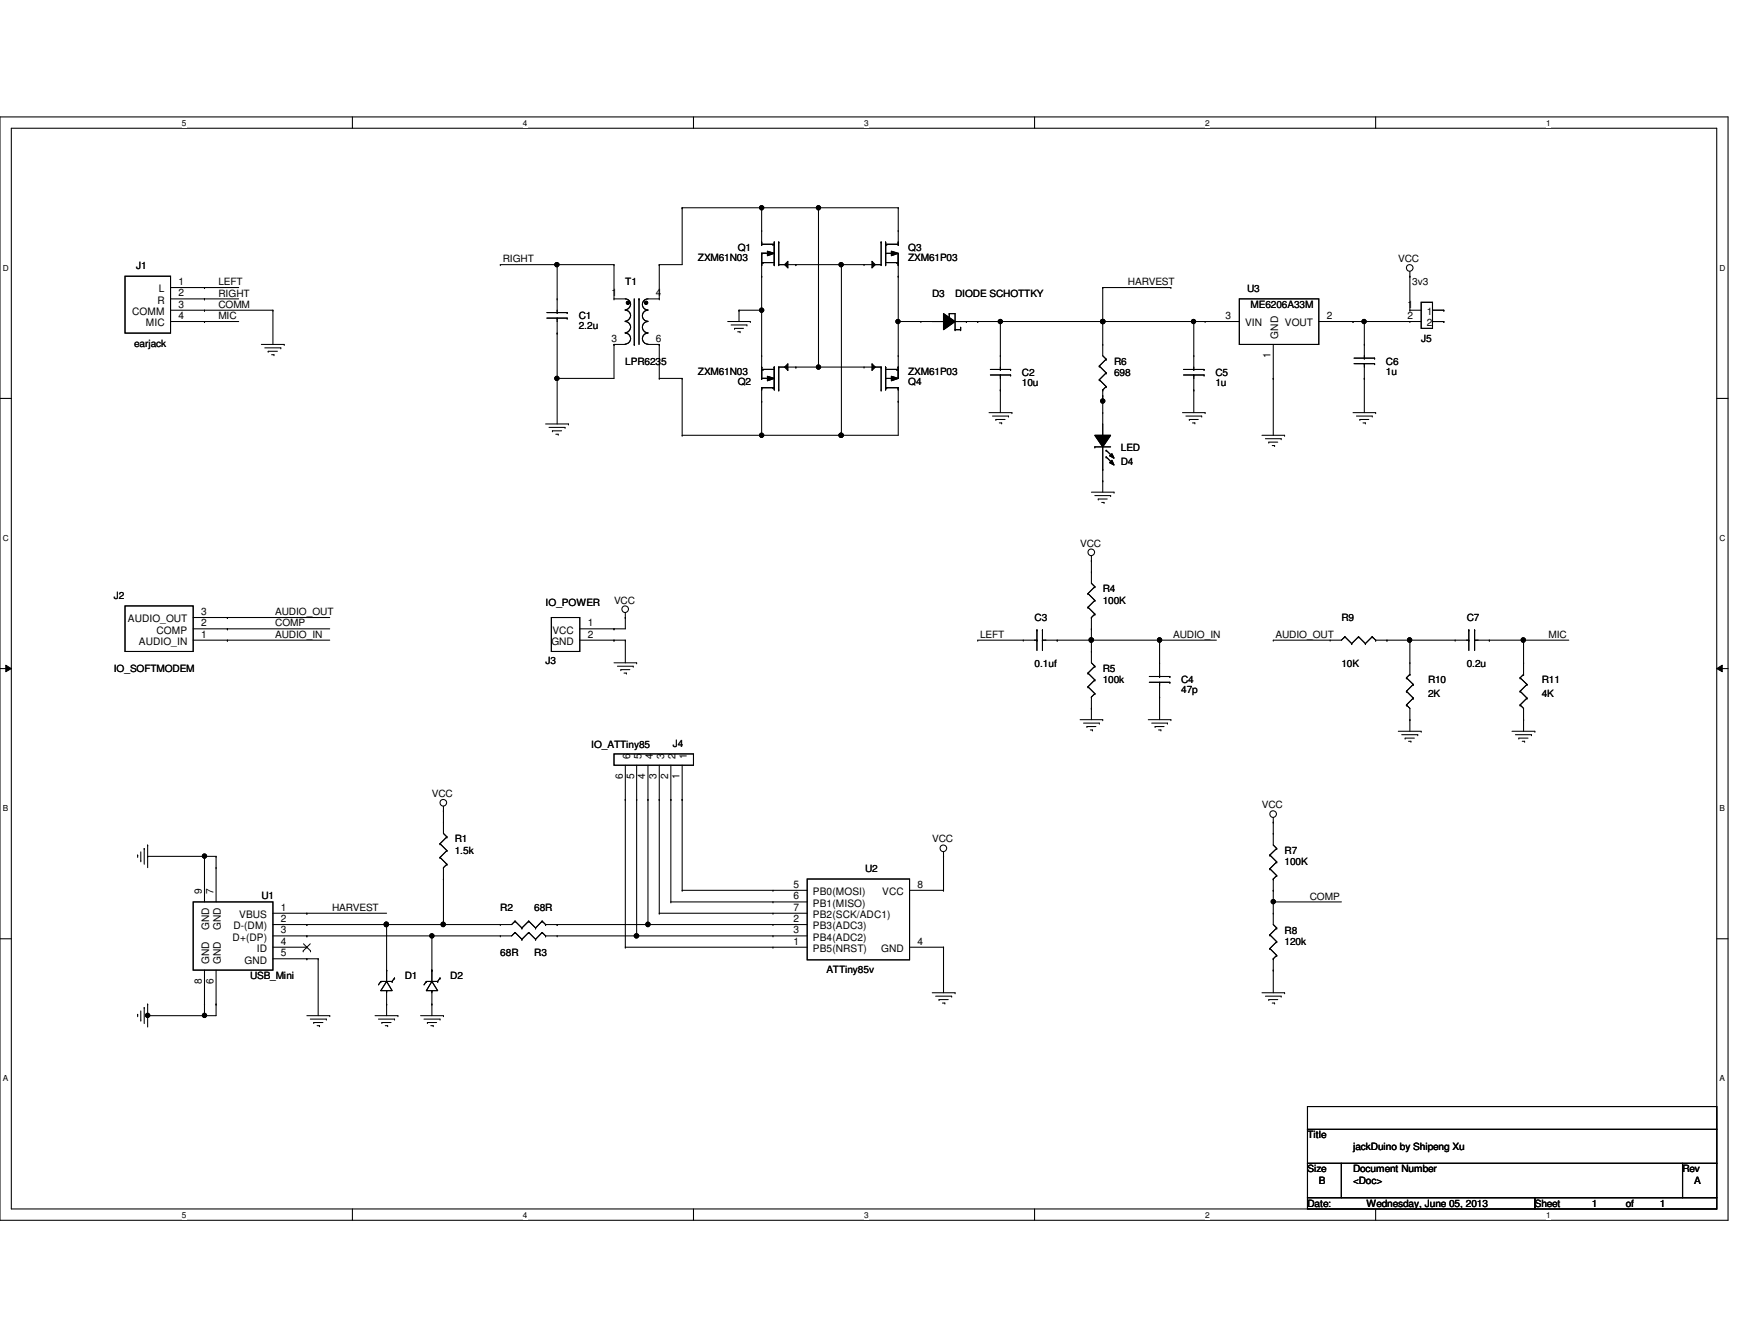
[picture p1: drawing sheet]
<svg xmlns="http://www.w3.org/2000/svg" width="279mm" height="216mm" viewBox="0 0 279 216" stroke-linecap="round" stroke-linejoin="round" font-family="sans-serif">
<path d="M0 18.8h278v177.4h-278zM1.8 20.6h274.3v173.8h-274.3z" fill="none" stroke="#000" stroke-width=".17"/>
<g fill="#fff">
<path d="M29.3 19h.7v1.5h-.7z"/>
<path d="M29.3 194.6h.7v1.4h-.7z"/>
</g>
<path d="M56.7 18.8v1.8M56.7 194.4v1.8" fill="none" stroke="#000" stroke-width=".17"/>
<g fill="#fff">
<path d="M84.1 19h.7v1.5h-.7z"/>
<path d="M84.1 194.6h.7v1.4h-.7z"/>
</g>
<path d="M111.5 18.8v1.8M111.5 194.4v1.8" fill="none" stroke="#000" stroke-width=".17"/>
<g fill="#fff">
<path d="M139 19h.7v1.5h-.7z"/>
<path d="M139 194.6h.7v1.4h-.7z"/>
</g>
<path d="M166.4 18.8v1.8M166.4 194.4v1.8" fill="none" stroke="#000" stroke-width=".17"/>
<g fill="#fff">
<path d="M193.8 19h.8v1.5h-.8z"/>
<path d="M193.8 194.6h.8v1.4h-.8z"/>
</g>
<path d="M221.3 18.8v1.8M221.3 194.4v1.8" fill="none" stroke="#000" stroke-width=".17"/>
<g fill="#fff">
<path d="M248.7 19h.7v1.5h-.7z"/>
<path d="M248.7 194.6h.7v1.4h-.7z"/>
<path d="M.5 42.3h.9v1.5h-.9z"/>
<path d="M276.6 42.3h.9v1.5h-.9z"/>
<path d="M.5 85.8h.9v1.4h-.9z"/>
<path d="M276.6 85.8h.9v1.4h-.9z"/>
</g>
<path d="M0 64.1h1.8M276.1 64.1h1.9" fill="none" stroke="#000" stroke-width=".17"/>
<g fill="#fff">
<path d="M.5 129.2h.8v1.5h-.8z"/>
<path d="M276.6 129.2h.9v1.5h-.9z"/>
</g>
<path d="M0 107.5h1.8M276.1 107.5h1.9" fill="none" stroke="#000" stroke-width=".17"/>
<path d="M.9 106.9l.9 .6-.9 .5zM276.1 107.5l.9-.6v1.1z" fill="#000"/>
<path d="M.9 106.9l.9 .6-.9 .5zM276.1 107.5l.9-.6v1.1z" fill="none" stroke="#000" stroke-width=".16"/>
<g fill="#fff">
<path d="M.5 172.6h.8v1.5h-.8z"/>
<path d="M276.6 172.6h.9v1.5h-.9z"/>
</g>
<g fill="none" stroke="#000" stroke-width=".17">
<path d="M109.7 33.4h.1M109.7 33.4v9.1h-3.7M109.7 33.4h34.8M122.5 33.4h.1M122.5 39.3h.1M122.5 37.1h.1M122.5 33.4v5.9M122.5 39.3h2M124.3 39.3h.1M124.5 39.3h.1M124.5 38.9v3.6M125.3 38.9h.1"/>
<path d="M125.3 38.9v3.6M131.7 33.4h.1M131.7 33.4v25.6M141.7 38.9h.1M141.7 38.9v3.6M142.5 39.3h.1M142.5 38.9v3.6M142.5 39.3h2M142.6 39.3h.1M144.5 33.4h.1M144.5 39.3h.1M144.5 37.1h.1"/>
<path d="M144.5 33.4v5.9M20.1 44.4h7.3v9.2h-7.3zM27.4 49.9h16.5M27.4 51.7h11M27.4 46.2h11M27.4 48h11M32.9 46.2h.1M32.9 48h.1M32.9 49.9h.1M32.9 51.7h.1M42 55.4h3.7M42.6 55.9h2.6"/>
<path d="M43.1 56.5h.1M43.1 56.5h1.5M43.7 57h.4M43.9 49.9h.1M43.9 49.9v5.5M44.1 57h.1M45.2 55.9h.1M45.7 55.4h.1M80.5 42.5h.1M80.5 42.5h18.3M88 51.1h3.2M88 50.2h3.2"/>
<path d="M89.6 53.6h.1M89.6 42.5h.1M89.6 50.2h.1M89.6 51.1h.1M89.6 48h.1M89.6 42.5v7.7M89.6 51.1v17.1M91.2 51.1h.1M91.2 50.2h.1M98.8 55.4h.1M98.8 42.5h.1M98.8 48h1.8a.89 .89 0 0 1 .8 1 .89 .89 0 0 1-.9 .8"/>
<path d="M98.8 48h.1M98.8 55.4v5.4h-9.2M98.8 42.5v5.5M98.8 55.4h1.8M100.6 49.9a.89 .89 0 0 1 .8 .9 .89 .89 0 0 1-.9 .8M100.6 51.7a.91 .91 0 0 1 .8 .9 .91 .91 0 0 1-.9 .9M100.6 53.6a.89 .89 0 0 1 .8 .9 .89 .89 0 0 1-.9 .8M102 55.4h.1M102 48v7.4M102.8 48h.1M102.8 48v7.4M104.2 49.9a.89 .89 0 0 0-.9 .9 .89 .89 0 0 0 .9 .8"/>
<path d="M104.2 51.7a.91 .91 0 0 0-.9 .9 .91 .91 0 0 0 .9 .9M104.2 53.6a.89 .89 0 0 0-.9 .8 .89 .89 0 0 0 .9 .9M104.2 55.4h1.8M106 42.5h.1M106 55.4h.1M106 48h-1.8a.89 .89 0 0 0-.9 .9 .89 .89 0 0 0 .9 .9M106 48h.1M106 42.5v5.5M106 55.4v5.4M117.1 51.7h3.6M117.6 52.2h2.5M118.2 52.8h.1"/>
<path d="M118.2 52.8h1.4M118.7 53.3h.3M118.9 49.9h.1M118.9 49.9v1.8M118.9 49.9h3.6M119 53.3h.1M120.1 52.2h.1M120.7 51.7h.1M122.5 49.9h.1M122.5 44.4h.1M122.5 40.7h.1M122.5 42.5h.1"/>
<path d="M122.5 42.2h.1M122.5 59h.1M122.5 59.4h.1M122.5 57.2h.1M122.5 40.7v20.1M122.5 59.4h2M122.5 40.7h1.1M122.5 42.2h2M122.7 42.2h.1M122.7 59.4h.1M123.4 40.4l1.1 .3-1.1 .4zM124.5 42.5h.1"/>
<path d="M124.5 59h.1M124.5 59v3.7M125.3 42.5h.1M125.3 59h.1M125.3 42.5h16.4M125.3 59h16.4M125.3 59v3.7M126.2 42.5l.5-.5v1.1zM126.2 59l.5-.5v1.1zM128 42.5h.1M128 59h.1M131.7 59h.1"/>
<path d="M135.3 42.5h.1M135.3 42.5v27.5M139 59h.1M139 42.5h.1M140.3 58.5l.5 .5-.5 .6zM140.3 42l.5 .5-.5 .6zM141.7 59h.1M141.7 42.5h.1M141.7 59v3.7M142.5 59h.1M142.5 42.5h.1M142.5 40.7h.1"/>
<path d="M142.5 59v3.7M142.5 59.4h2M142.5 40.7h1.1M142.5 42.2h2M143.4 40.4l1.1 .3-1.1 .4zM144.3 59.4h.1M144.3 42.2h.1M144.5 51.7h.1M144.5 44.4h.1M144.5 59h.1M144.5 59.4h.1M144.5 57.2h.1"/>
<path d="M144.5 42.5h.1M144.5 42.2h.1M144.5 40.7v20.1M144.5 51.7h7.3M148.1 51.7h.1M151.8 50.4l1.8 1.3-1.8 1.3zM151.8 51.7h.1M152.7 50.4h.1M152.7 50.8h.1M152.7 50.4h.9v2.6M152.7 50.4v.4M153.6 53h.1"/>
<path d="M153.6 51.7h45.7M153.6 53h.9M154.5 53h.1M154.5 52.6h.1M154.5 52.6v.4M155.4 51.7h.1M157.3 51.7h.1M159.3 59.4h3.3M160.9 51.7h.1M160.9 59.4h.1M160.9 57.2h.1M160.9 51.7v7.7"/>
<path d="M162.6 59.4h.1M176.8 58.8h.1M176.8 58.8l1.1 1.1M177.4 51.7h.1M177.4 46.2h.1M177.4 55.4h.1M177.4 46.2v11l.5 .5M177.4 46.2h10.9M177.9 57.7h.1M177.9 59.9h.1M177.9 57.7l-1.1 1.1M177.9 59.9l-1.1 1.1"/>
<path d="M188.3 46.2h.1M190.4 59.4h3.3M192 51.7h.1M192 59.4h.1M192 57.2h.1M192 51.7v7.7M193.7 59.4h.1M193.8 51.7h.1M199.3 48h12.8v7.4h-12.8zM204.8 55.4v14.6M212.1 51.7h16.5M217.6 51.7h.1"/>
<path d="M217.8 58.5h3.3M217.8 57.6h3.3M219.5 51.7h.1M219.5 57.6h.1M219.5 58.5h.1M219.5 55.4h.1M219.5 51.7v5.9M219.5 58.5v7.8M221.1 58.5h.1M221.1 57.6h.1M226.8 44.4h.1M226.8 49.9h.1"/>
<path d="M226.8 51.7h.1M226.8 49.9h1.8M226.8 43.6v6.3M228.6 48.6h1.8v4.2h-1.8zM230.4 49.9h1.8M230.4 51.7h1.8M232.2 49.9h.1M232.2 51.7h.1M87.8 68.2h3.6M88.3 68.7h2.6M88.9 69.3h.1M88.9 69.3h1.4"/>
<path d="M89.4 69.8h.4M89.6 60.8h.1M89.8 69.8h.1M90.9 68.7h.1M91.4 68.2h.1M106 60.8h.1M106 60.8h3.7M109.7 60.8h.1M109.7 70h.1M109.7 60.8v9.2M122.5 64.5h.1M122.5 70h.1"/>
<path d="M122.5 62.3h.1M122.5 60.8h.1M122.5 62.3v7.7M122.5 60.8h1.1M122.5 62.3h2M123.4 60.5l1.1 .3-1.1 .4zM124.3 62.3h.1M124.5 62.3h.1M125.3 62.7h.1M135.3 70h.1M141.7 62.7h.1M142.5 62.3h.1"/>
<path d="M142.5 60.8h.1M142.5 60.8h1.1M142.5 62.3h2M142.6 62.3h.1M143.4 60.5l1.1 .3-1.1 .4zM144.5 64.5h.1M144.5 62.3h.1M144.5 62.3v7.7h-34.8M159.1 66.3h3.7M159.3 60.3h3.3M159.6 66.9h2.6M160.2 67.4h.1"/>
<path d="M160.2 67.4h1.5M160.7 68h.4M160.9 62.7h.1M160.9 60.3h.1M160.9 60.3v6M161.1 68h.1M162.2 66.9h.1M162.6 60.3h.1M162.8 66.3h.1M175.6 79.1h3.6M176.1 70h2.5l-1.2 1.8zM176.1 71.8h.1"/>
<path d="M176.1 79.7h2.5M176.1 71.8h2.5M176.8 61h.1M176.8 61l1.1 1.1M177.4 77.3h.1M177.4 64.5h.1M177.4 63.6h.1M177.4 70h.1M177.4 75.5h.1M177.4 66.3h.1M177.4 62.7h.1M177.4 62.7v7.3"/>
<path d="M177.4 71.8v7.3M177.9 72.4h.1M177.9 73.4h.1M177.9 62.1h.1M177.9 72.4l1.1 1M177.9 73.4l1.1 1.1M177.9 62.1l-.5 .6M178.5 73.3l.4-.4 .3 .8zM178.6 79.7h.1M178.9 74l.3 .8-.7-.4zM179.2 79.1h.1M190.2 66.3h3.6"/>
<path d="M190.4 60.3h3.3M190.8 66.9h2.5M191.3 67.4h.1M191.3 67.4h1.4M191.8 68h.4M192 62.7h.1M192 60.3h.1M192 60.3v6M192.2 68h.1M193.3 66.9h.1M193.7 60.3h.1M193.8 66.3h.1"/>
<path d="M203 70h3.6M203.5 70.5h2.6M204.1 71.1h.1M204.1 71.1h1.4M204.6 71.6h.4M204.8 60.8h.1M205 71.6h.1M206.1 70.5h.1M206.6 70h.1M217.6 66.3h3.7M218.2 66.9h2.5M218.7 67.4h.1"/>
<path d="M218.7 67.4h1.5M219.2 68h.4M219.5 60.8h.1M219.6 68h.1M220.7 66.9h.1M221.3 66.3h.1M20.1 97.4h11v7.3h-11zM31.1 99.3h21.9M36.6 99.3h.1M88.7 99.3h4.6v5.4h-4.6zM100.6 99.3h.1M100.6 98.5v2.6h-7.3"/>
<path d="M175 95.4h.1M175 97.6h.1M175 95.4l1.1 1.1M175 97.6l1.1 1.1M175.6 90.1h.1M175.6 99.3h.1M175.6 91.9h.1M175.6 89.4v4.4l.5 .5M175.6 99.3v7.3l.5 .5M176.1 94.3h.1M176.1 96.5h.1M176.1 98.7h.1"/>
<path d="M176.1 94.3l-1.1 1.1M176.1 96.5l-1.1 1.1M176.1 98.7l-.5 .6M176.7 80.2h.1M176.7 80.2h1.4M177.2 80.8h.4M177.6 80.8h.1M31.1 102.9h21.9M31.1 101.1h21.9M36.6 102.9h.1M36.6 101.1h.1M93.3 102.9h7.3"/>
<path d="M98.8 102.9h.1M98.8 101.1h.1M98.8 106.6h3.6M99.3 107.1h2.6M99.9 107.7h.1M99.9 107.7h1.4M100.4 108.2h.4M100.6 102.9h.1M100.6 102.9v3.7M100.8 108.2h.1M101.9 107.1h.1M102.4 106.6h.1"/>
<path d="M157.3 102.9h.1M157.3 102.9h9.5M164.6 102.9h.1M166.8 102.9h.1M166.8 101.3h.1M166.8 101.3v3.3M167.7 101.3h.1M167.7 102.9h.1M167.7 102.9h28M167.7 101.3v3.3M170.1 102.9h.1M173.7 115.7h3.7"/>
<path d="M174.3 116.2h2.5M174.8 116.8h.1M174.8 116.8h1.5M175 108.2h.1M175 110.4h.1M175 108.2l1.1 1.1M175 110.4l1.1 1.1M175.4 117.3h.3M175.6 101.1h.1M175.6 102.9h.1M175.6 113.9h.1M175.6 112.1h.1"/>
<path d="M175.6 104.7h.1M175.6 112.1v3.6M175.7 117.3h.1M176.1 107.1h.1M176.1 109.3h.1M176.1 111.5h.1M176.1 107.1l-1.1 1.1M176.1 109.3l-1.1 1.1M176.1 111.5l-.5 .6M176.8 116.2h.1M177.4 115.7h.1M184.7 115.7h3.6"/>
<path d="M184.9 109.7h3.3M184.9 108.8h3.3M185.3 116.2h2.5M185.8 116.8h.1M185.8 116.8h1.4M186.4 117.3h.3M186.5 102.9h.1M186.5 112.1h.1M186.5 108.8h.1M186.5 109.7h.1M186.5 106.6h.1M186.5 102.9v5.9"/>
<path d="M186.5 109.7v6M186.7 117.3h.1M187.8 116.2h.1M188.2 109.7h.1M188.2 108.8h.1M188.3 115.7h.1M204.8 102.9h.1M214 102.9h.1M216.3 102.4h.1M216.3 102.4l-.5 .5h-11M216.3 102.4l1.1 1.1M217.4 103.5h.1"/>
<path d="M218.5 102.4h.1M218.5 102.4l-1.1 1.1M218.5 102.4l1.1 1.1M219.6 103.5h.1M220.7 102.4h.1M220.7 102.4l-1.1 1.1M220.7 102.4l.6 .5M221.3 102.9h.1M221.3 102.9h15M223.1 102.9h.1M224.9 117.6h3.7M225.5 118.1h2.5"/>
<path d="M226 118.7h.1M226 118.7h1.5M226.2 113.3h.1M226.2 111.1h.1M226.2 109h.1M226.2 113.3l.6 .6v3.7M226.2 111.1l1.1 1.1M226.2 109l1.1 1M226.6 119.2h.3M226.8 102.9h.1M226.8 115.7h.1M226.8 108.4h.1"/>
<path d="M226.8 106.6h.1M226.8 102.9v5.5M226.8 108.4l-.6 .6M226.9 119.2h.1M227.3 112.2h.1M227.3 110h.1M227.3 112.2l-1.1 1.1M227.3 110l-1.1 1.1M228 118.1h.1M228.6 117.6h.1M234.1 102.9h.1M236.3 102.9h.1"/>
<path d="M236.3 101.3h.1M236.3 101.3v3.3M237.2 101.3h.1M237.2 102.9h.1M237.2 102.9h15.1M237.2 101.3v3.3M239.6 102.9h.1M243.2 117.6h3.7M243.8 118.1h2.5M244.3 118.7h.1M244.3 118.7h1.5M244.5 113.3h.1"/>
<path d="M244.5 111.1h.1M244.5 109h.1M244.5 113.3l.6 .6v3.7M244.5 111.1l1.1 1.1M244.5 109l1.1 1M244.9 119.2h.3M245.1 102.9h.1M245.1 115.7h.1M245.1 108.4h.1M245.1 106.6h.1M245.1 102.9v5.5M245.1 108.4l-.6 .6"/>
<path d="M245.2 119.2h.1M245.6 112.2h.1M245.6 110h.1M245.6 112.2l-1.1 1.1M245.6 110l-1.1 1.1M246.3 118.1h.1M246.9 117.6h.1M22.1 137.5h.1M22.1 137.5v.3M22.6 138.4h.1M22.6 136.9v1.5M23.2 136.4h.1"/>
<path d="M23.2 136.4v2.5M23.7 137.7h.1M23.7 135.8h.1M23.7 137.7h11.1M23.7 135.8v3.7M32.9 137.7h.1M32.9 139.5h.1M32.9 137.7v7.3M34.8 137.7h.1M34.8 139.5h.1M34.8 137.7v7.3M70.8 135.6h.1"/>
<path d="M70.8 137.8h.1M70.8 135.6l1.1 1.1M70.8 137.8l1.1 1.1M71.3 130.3h.1M71.3 139.5h.1M71.3 132.2h.1M71.3 129.6v4.4l.6 .5M71.3 139.5v9.1M71.9 134.5h.1M71.9 136.7h.1M71.9 138.9h.1M71.9 134.5l-1.1 1.1"/>
<path d="M71.9 136.7l-1.1 1.1M71.9 138.9l-.6 .6M98.8 121.2h12.7v1.8h-12.7zM100.6 128.5h.1M100.6 123v29.3M102.4 128.5h.1M102.4 123v27.5M104.2 128.5h.1M104.2 123v25.6M106 128.5h.1M106 123v23.8M107.9 128.5h.1"/>
<path d="M107.9 123v22M109.7 128.5h.1M109.7 123v20.1M151.8 137.7h.1M151.8 136.9v6.2M204.3 137.5h.1M204.3 139.7h.1M204.3 137.5l1.1 1.1M204.3 139.7l1.1 1.1M204.8 132.2h.1M204.8 134h.1M204.8 131.4v4.4l.6 .6"/>
<path d="M205.4 136.4h.1M205.4 138.6h.1M205.4 136.4l-1.1 1.1M205.4 138.6l-1.1 1.1M0 150.9h1.8M31.1 145h12.8v11h-12.8zM32.9 156v7.3M34.8 156v7.3h-11.1M43.9 154.1h7.3M43.9 146.8h18.3M43.9 152.3h5.5M49.4 154.1h.1"/>
<path d="M49.4 146.8h.1M49.4 148.6h.1M49.4 150.5h.1M49.4 152.3h.1M51.2 154.1h.1M51.2 154.1v9.2M61.3 157.8h.1M61.3 157.8h1.8M61.3 157.8l-.4 .5M62.2 148.6h.1M62.2 159.3h.1M62.2 157.8l.9 1.5h-1.8z"/>
<path d="M62.2 156h.1M62.2 148.6v9.2M62.2 159.3v4M63.1 157.8h.1M63.5 157.2h.1M63.5 157.2l-.4 .6M68.6 157.8h.1M68.6 157.8h1.8M68.6 157.8l-.4 .5M69.5 150.5h.1M69.5 159.3h.1M69.5 157.8l.9 1.5h-1.8z"/>
<path d="M69.5 156h.1M69.5 150.5v7.3M69.5 159.3v4M70.4 157.8h.1M70.8 157.2h.1M70.8 157.2l-.4 .6M71.3 148.6h.1M71.3 141.3h.1M80.5 148.6h.1M80.5 150.5h.1M82.8 148.1h.1M82.8 149.9h.1"/>
<path d="M82.8 149.9l-.5 .6h-38.4M82.8 148.1l-.5 .5h-38.4M82.8 148.1l1.1 1.1M82.8 149.9l1.1 1.1M83.9 149.2h.1M83.9 151h.1M85 148.1h.1M85 149.9h.1M85 148.1l-1.1 1.1M85 148.1l1.1 1.1M85 149.9l-1.1 1.1M85 149.9l1.1 1.1"/>
<path d="M86.1 149.2h.1M86.1 151h.1M87.2 148.1h.1M87.2 149.9h.1M87.2 148.1l-1.1 1.1M87.2 148.1l.6 .5M87.2 149.9l-1.1 1.1M87.2 149.9l.6 .6M87.8 148.6h.1M87.8 150.5h.1M87.8 150.5h42M87.8 148.6h42"/>
<path d="M89.6 148.6h.1M89.6 150.5h.1M100.6 152.3h.1M100.6 152.3h29.2M102.4 150.5h.1M104.2 148.6h.1M106 146.8h.1M106 146.8h23.8M107.9 145h.1M107.9 145h21.9M109.7 143.1h.1M109.7 143.1h20.1"/>
<path d="M124.3 152.3h.1M124.3 150.5h.1M124.3 148.6h.1M124.3 143.1h.1M124.3 145h.1M124.3 146.8h.1M129.8 141.3h16.5v13h-16.5zM146.3 143.1h5.5M146.3 152.3h5.5M149.9 159.6h3.7M151.8 152.3h.1M151.8 143.1h.1"/>
<path d="M151.8 152.3v7.3M153.6 159.6h.1M203 159.6h3.6M204.3 150.3h.1M204.3 152.5h.1M204.3 150.3l1.1 1.1M204.3 152.5l1.1 1.1M204.8 143.1h.1M204.8 145h.1M204.8 156h.1M204.8 154.1h.1M204.8 146.8h.1"/>
<path d="M204.8 141.3h.1M204.8 141.3v7.3l.6 .6M204.8 154.1v5.5M204.8 145h11M205.4 149.2h.1M205.4 151.4h.1M205.4 153.6h.1M205.4 140.8h.1M205.4 149.2l-1.1 1.1M205.4 151.4l-1.1 1.1M205.4 153.6l-.6 .5M205.4 140.8l-.6 .5"/>
<path d="M206.6 159.6h.1M276.1 150.9h1.9M22.1 163.1h.1M22.1 163.1v.3M22.6 164h.1M22.6 162.5v1.5M23.2 162h.1M23.2 162v2.5M23.7 163.3h.1M23.7 161.4h.1M23.7 161.4v3.7M32.9 161.4h.1"/>
<path d="M32.9 163.3h.1M34.8 161.4h.1M49.4 163.3h3.6M49.9 163.8h2.6M50.5 164.4h.1M50.5 164.4h1.4M51 164.9h.4M51.4 164.9h.1M52.5 163.8h.1M53 163.3h.1M60.3 163.3h3.7M60.9 163.8h2.6"/>
<path d="M61.4 164.4h.1M61.4 164.4h1.5M62 164.9h.4M62.2 161.4h.1M62.4 164.9h.1M63.5 163.8h.1M64 163.3h.1M67.6 163.3h3.7M68.2 163.8h2.6M68.7 164.4h.1M68.7 164.4h1.5M69.3 164.9h.4"/>
<path d="M69.5 161.4h.1M69.7 164.9h.1M70.8 163.8h.1M71.3 163.3h.1M150.5 160.1h2.6M151 160.7h.1M151 160.7h1.5M151.6 161.2h.4M152 161.2h.1M153.1 160.1h.1M203.5 160.1h2.6M204.1 160.7h.1"/>
<path d="M204.1 160.7h1.4M204.6 161.2h.4M205 161.2h.1M206.1 160.1h.1M210.3 177.9h65.8v3.7h-65.8zM210.3 181.6h65.8v5.4h-65.8zM210.3 187h5.5v5.5h-5.5zM210.3 192.5h36.6v1.9h-36.6zM215.8 187h54.8v5.5h-54.8zM246.9 192.5h29.2v1.9h-29.2zM270.6 187h5.5v5.5h-5.5z"/>
<circle cx="122.5" cy="33.4" r=".34"/>
<circle cx="131.7" cy="33.4" r=".34"/>
<circle cx="89.6" cy="42.5" r=".34"/>
<circle cx="101" cy="48.7" r=".26"/>
<circle cx="103.9" cy="48.7" r=".26"/>
<circle cx="122.5" cy="49.9" r=".34"/>
<circle cx="131.7" cy="59" r=".34"/>
<circle cx="135.3" cy="42.5" r=".34"/>
<circle cx="144.4" cy="51.7" r=".34"/>
<circle cx="160.9" cy="51.7" r=".34"/>
<circle cx="177.4" cy="51.7" r=".34"/>
<circle cx="192" cy="51.7" r=".34"/>
<circle cx="219.4" cy="51.7" r=".34"/>
<circle cx="226.8" cy="43.1" r=".54"/>
<circle cx="89.6" cy="60.8" r=".34"/>
<circle cx="122.5" cy="70" r=".34"/>
<circle cx="135.3" cy="70" r=".34"/>
<circle cx="177.4" cy="64.5" r=".34"/>
<circle cx="100.6" cy="97.9" r=".54"/>
<circle cx="175.5" cy="88.8" r=".54"/>
<circle cx="175.5" cy="102.9" r=".37"/>
<circle cx="186.5" cy="102.9" r=".35"/>
<circle cx="226.7" cy="102.9" r=".35"/>
<circle cx="245" cy="102.9" r=".35"/>
<circle cx="32.9" cy="137.6" r=".34"/>
<circle cx="71.3" cy="129" r=".54"/>
<circle cx="151.7" cy="136.4" r=".54"/>
<circle cx="204.8" cy="130.9" r=".54"/>
<circle cx="62.1" cy="148.6" r=".35"/>
<circle cx="69.5" cy="150.4" r=".34"/>
<circle cx="71.3" cy="148.6" r=".35"/>
<circle cx="102.4" cy="150.4" r=".36"/>
<circle cx="104.2" cy="148.6" r=".35"/>
<circle cx="204.8" cy="144.9" r=".34"/>
<circle cx="23.7" cy="163.2" r=".34"/>
<circle cx="32.9" cy="163.2" r=".34"/>
</g>
<g fill="#000">
<path d="M123.4 40.4l1.1 .3-1.1 .4zM126.2 42.5l.5-.5v1.1zM126.2 59l.5-.5v1.1zM140.3 58.5l.5 .5-.5 .6zM140.3 42l.5 .5-.5 .6zM143.4 40.4l1.1 .3-1.1 .4zM123.4 60.5l1.1 .3-1.1 .4zM143.4 60.5l1.1 .3-1.1 .4z"/>
<path d="M151.8 50.4l1.8 1.3-1.8 1.3z" fill-rule="evenodd"/>
<path d="M151.8 50.4l1.8 1.3-1.8 1.3z" fill-rule="evenodd"/>
<path d="M176.1 70h2.5l-1.2 1.8z" fill-rule="evenodd"/>
<path d="M176.1 70h2.5l-1.2 1.8z" fill-rule="evenodd"/>
<path d="M178.9 74l.3 .8-.7-.4z" fill-rule="evenodd"/>
<path d="M178.5 73.3l.4-.4 .3 .8z" fill-rule="evenodd"/>
<path d="M178.9 74l.3 .8-.7-.4z" fill-rule="evenodd"/>
<path d="M178.5 73.3l.4-.4 .3 .8z" fill-rule="evenodd"/>
<circle cx="122.5" cy="33.4" r=".34"/>
<circle cx="131.7" cy="33.4" r=".34"/>
<circle cx="89.6" cy="42.5" r=".34"/>
<circle cx="101" cy="48.7" r=".26"/>
<circle cx="103.9" cy="48.7" r=".26"/>
<circle cx="122.5" cy="49.9" r=".34"/>
<circle cx="131.7" cy="59" r=".34"/>
<circle cx="135.3" cy="42.5" r=".34"/>
<circle cx="144.4" cy="51.7" r=".34"/>
<circle cx="160.9" cy="51.7" r=".34"/>
<circle cx="177.4" cy="51.7" r=".34"/>
<circle cx="192" cy="51.7" r=".34"/>
<circle cx="219.4" cy="51.7" r=".34"/>
<circle cx="89.6" cy="60.8" r=".34"/>
<circle cx="122.5" cy="70" r=".34"/>
<circle cx="135.3" cy="70" r=".34"/>
<circle cx="177.4" cy="64.5" r=".34"/>
<circle cx="175.5" cy="102.9" r=".37"/>
<circle cx="186.5" cy="102.9" r=".35"/>
<circle cx="226.7" cy="102.9" r=".35"/>
<circle cx="245" cy="102.9" r=".35"/>
<circle cx="32.9" cy="137.6" r=".34"/>
<circle cx="62.1" cy="148.6" r=".35"/>
<circle cx="69.5" cy="150.4" r=".34"/>
<circle cx="71.3" cy="148.6" r=".35"/>
<circle cx="102.4" cy="150.4" r=".36"/>
<circle cx="104.2" cy="148.6" r=".35"/>
<circle cx="204.8" cy="144.9" r=".34"/>
<circle cx="23.7" cy="163.2" r=".34"/>
<circle cx="32.9" cy="163.2" r=".34"/>
</g>
<path d="M48.8 152.9h.1M48.8 151.7l1.2 1.2M49.9 151.7l-1.1 1.2M50 152.9h.1" fill="none" stroke="#000" stroke-width=".16"/>
<g font-size="1.7">
<text x="25.6" y="47">L</text>
<text x="28.7" y="47.6">2</text>
<text x="28.7" y="45.8">1</text>
<text x="98.4" y="47.6">1</text>
<text x="105.5" y="47.6">4</text>
<text x="21.3" y="50.6">COMM</text>
<text x="23.5" y="52.5">MIC</text>
<text x="25.3" y="48.8">R</text>
<text x="28.7" y="51.3">4</text>
<text x="28.7" y="49.4">3</text>
<text x="197.1" y="51.3">3</text>
<text x="200.3" y="52.5">VIN</text>
<text x="206.7" y="52.5">VOUT</text>
<text x="213.4" y="51.3">2</text>
<text x="226.4" y="49.4">1</text>
<text x="226.4" y="51.3">2</text>
<text x="229.5" y="50.6">1</text>
<text x="229.5" y="52.5">2</text>
<text x="98.4" y="54.9">3</text>
<text x="105.5" y="54.9">6</text>
<text x="204.4" y="57.5" transform="rotate(-90 204.4 57.5)">1</text>
<text x="205.6" y="54.4" transform="rotate(-90 205.6 54.4)">GND</text>
<text x="20.6" y="100">AUDIO_OUT</text>
<text x="25.2" y="101.9">COMP</text>
<text x="32.3" y="98.8">3</text>
<text x="32.3" y="100.7">2</text>
<text x="88.9" y="101.9">VCC</text>
<text x="94.5" y="100.7">1</text>
<text x="22.4" y="103.7">AUDIO_IN</text>
<text x="32.3" y="102.5">1</text>
<text x="88.7" y="103.7">GND</text>
<text x="94.5" y="102.5">2</text>
<text x="100.2" y="125.2" transform="rotate(-90 100.2 125.2)">6</text>
<text x="101.3" y="122.1" transform="rotate(-90 101.3 122.1)">6</text>
<text x="102" y="125.2" transform="rotate(-90 102 125.2)">5</text>
<text x="103.2" y="122.1" transform="rotate(-90 103.2 122.1)">5</text>
<text x="103.8" y="125.2" transform="rotate(-90 103.8 125.2)">4</text>
<text x="105" y="122.1" transform="rotate(-90 105 122.1)">4</text>
<text x="105.6" y="125.2" transform="rotate(-90 105.6 125.2)">3</text>
<text x="106.8" y="122.1" transform="rotate(-90 106.8 122.1)">3</text>
<text x="107.5" y="125.2" transform="rotate(-90 107.5 125.2)">2</text>
<text x="108.7" y="122.1" transform="rotate(-90 108.7 122.1)">2</text>
<text x="109.3" y="125.2" transform="rotate(-90 109.3 125.2)">1</text>
<text x="110.5" y="122.1" transform="rotate(-90 110.5 122.1)">1</text>
<text x="32.5" y="143.7" transform="rotate(-90 32.5 143.7)">9</text>
<text x="34.3" y="143.7" transform="rotate(-90 34.3 143.7)">7</text>
<text x="127.6" y="142.7">5</text>
<text x="130.8" y="143.9">PB0(MOSI)</text>
<text x="141.9" y="143.9">VCC</text>
<text x="147.6" y="142.7">8</text>
<text x="33.7" y="149.6" transform="rotate(-90 33.7 149.6)">GND</text>
<text x="35.5" y="149.6" transform="rotate(-90 35.5 149.6)">GND</text>
<text x="37.5" y="149.4">D-(DM)</text>
<text x="38.5" y="147.6">VBUS</text>
<text x="45.2" y="146.4">1</text>
<text x="45.2" y="148.2">2</text>
<text x="127.6" y="148.2">2</text>
<text x="127.6" y="144.6">6</text>
<text x="127.6" y="146.4">7</text>
<text x="130.8" y="149.4">PB3(ADC3)</text>
<text x="130.8" y="145.8">PB1(MISO)</text>
<text x="130.8" y="147.6">PB2(SCK/ADC1)</text>
<text x="33.7" y="155" transform="rotate(-90 33.7 155)">GND</text>
<text x="35.5" y="155" transform="rotate(-90 35.5 155)">GND</text>
<text x="37.4" y="151.2">D+(DP)</text>
<text x="39.3" y="154.9">GND</text>
<text x="41.3" y="153">ID</text>
<text x="45.2" y="153.7">5</text>
<text x="45.2" y="151.8">4</text>
<text x="45.2" y="150">3</text>
<text x="127.6" y="151.8">1</text>
<text x="127.6" y="150">3</text>
<text x="130.8" y="153">PB5(NRST)</text>
<text x="130.8" y="151.2">PB4(ADC2)</text>
<text x="141.7" y="153">GND</text>
<text x="147.6" y="151.8">4</text>
<text x="32.5" y="158.1" transform="rotate(-90 32.5 158.1)">8</text>
<text x="34.3" y="158.1" transform="rotate(-90 34.3 158.1)">6</text>
</g>
<g font-size="1.6">
<text x="112.3" y="42">ZXM61N03</text>
<text x="118.7" y="40.3">Q1</text>
<text x="146.1" y="40.3">Q3</text>
<text x="146.1" y="42">ZXM61P03</text>
<text x="21.9" y="43.3">J1</text>
<text x="35.1" y="45.8">LEFT</text>
<text x="35.1" y="47.7">RIGHT</text>
<text x="80.9" y="42.2">RIGHT</text>
<text x="100.6" y="45.8">T1</text>
<text x="149.9" y="47.7">D3</text>
<text x="153.6" y="47.7">DIODE SCHOTTKY</text>
<text x="181.4" y="45.8">HARVEST</text>
<text x="200.6" y="46.9">U3</text>
<text x="224.9" y="42.2">VCC</text>
<text x="227.2" y="45.8">3v3</text>
<text x="35.1" y="49.5">COMM</text>
<text x="35.1" y="51.3">MIC</text>
<text x="93.1" y="51.3">C1</text>
<text x="93.1" y="53">2.2u</text>
<text x="201.2" y="49.5">ME6206A33M</text>
<text x="21.6" y="55.7">earjack</text>
<text x="100.6" y="58.6">LPR6235</text>
<text x="179.2" y="58.6">R6</text>
<text x="222.9" y="58.6">C6</text>
<text x="228.6" y="55">J5</text>
<text x="112.3" y="60.3">ZXM61N03</text>
<text x="118.7" y="61.9">Q2</text>
<text x="146.1" y="61.9">Q4</text>
<text x="146.1" y="60.3">ZXM61P03</text>
<text x="164.4" y="60.5">C2</text>
<text x="164.4" y="62.1">10u</text>
<text x="179.2" y="60.5">698</text>
<text x="195.5" y="60.5">C5</text>
<text x="195.5" y="62.1">1u</text>
<text x="222.9" y="60.3">1u</text>
<text x="180.3" y="74.7">D4</text>
<text x="180.3" y="72.5">LED</text>
<text x="173.7" y="87.9">VCC</text>
<text x="177.4" y="95.2">R4</text>
<text x="18.3" y="96.3">J2</text>
<text x="44.3" y="98.9">AUDIO_OUT</text>
<text x="44.3" y="100.7">COMP</text>
<text x="87.8" y="97.4">IO_POWER</text>
<text x="98.8" y="97">VCC</text>
<text x="166.4" y="99.8">C3</text>
<text x="177.4" y="97">100K</text>
<text x="215.8" y="99.8">R9</text>
<text x="235.9" y="99.8">C7</text>
<text x="18.3" y="108">IO_SOFTMODEM</text>
<text x="44.3" y="102.5">AUDIO_IN</text>
<text x="87.8" y="106.7">J3</text>
<text x="157.6" y="102.5">LEFT</text>
<text x="166.4" y="107.3">0.1uf</text>
<text x="177.4" y="108">R5</text>
<text x="188.7" y="102.5">AUDIO_IN</text>
<text x="205.2" y="102.5">AUDIO_OUT</text>
<text x="215.8" y="107.3">10K</text>
<text x="235.9" y="107.3">0.2u</text>
<text x="249.1" y="102.5">MIC</text>
<text x="177.4" y="109.9">100k</text>
<text x="190" y="109.9">C4</text>
<text x="190" y="111.5">47p</text>
<text x="229.7" y="109.9">R10</text>
<text x="229.7" y="112">2K</text>
<text x="248" y="109.9">R11</text>
<text x="248" y="112">4K</text>
<text x="95.1" y="120.3">IO_ATTiny85</text>
<text x="108.2" y="120.1">J4</text>
<text x="69.5" y="128.1">VCC</text>
<text x="203" y="130">VCC</text>
<text x="73.2" y="135.4">R1</text>
<text x="73.2" y="137.3">1.5k</text>
<text x="149.9" y="135.4">VCC</text>
<text x="206.6" y="137.3">R7</text>
<text x="139.1" y="140.2">U2</text>
<text x="206.6" y="139.1">100K</text>
<text x="42" y="144.6">U1</text>
<text x="53.4" y="146.4">HARVEST</text>
<text x="80.5" y="146.4">R2</text>
<text x="85.9" y="146.4">68R</text>
<text x="210.7" y="144.6">COMP</text>
<text x="80.5" y="153.7">68R</text>
<text x="85.9" y="153.7">R3</text>
<text x="206.6" y="150.1">R8</text>
<text x="206.6" y="151.9">120k</text>
<text x="40.2" y="157.4">USB_Mini</text>
<text x="65.1" y="157.4">D1</text>
<text x="72.4" y="157.4">D2</text>
<text x="132.9" y="156.5">ATTiny85v</text>
<text x="210.3" y="183">Title</text>
<text x="217.6" y="184.8">jackDuino by Shipeng Xu</text>
<text x="210.3" y="188.5">Size</text>
<text x="212.1" y="190.3">B</text>
<text x="217.6" y="188.5">Document Number</text>
<text x="217.6" y="190.3">&lt;Doc&gt;</text>
<text x="270.6" y="188.5">Rev</text>
<text x="272.5" y="190.3">A</text>
<text x="210.3" y="194">Date:</text>
<text x="219.8" y="194">Wednesday, June 05, 2013</text>
<text x="246.9" y="194">Sheet</text>
<text x="256" y="194">1</text>
<text x="261.5" y="194">of</text>
<text x="267" y="194">1</text>
</g>
<g font-size="1.3">
<text x="29.3" y="20.2">5</text>
<text x="84.1" y="20.2">4</text>
<text x="139" y="20.2">3</text>
<text x="193.8" y="20.2">2</text>
<text x="248.7" y="20.2">1</text>
<text x=".5" y="43.5">D</text>
<text x="276.6" y="43.5">D</text>
<text x=".5" y="87">C</text>
<text x="276.6" y="87">C</text>
<text x=".5" y="130.4">B</text>
<text x="276.6" y="130.4">B</text>
<text x=".5" y="173.8">A</text>
<text x="276.6" y="173.8">A</text>
<text x="29.3" y="195.7">5</text>
<text x="84.1" y="195.7">4</text>
<text x="139" y="195.7">3</text>
<text x="193.8" y="195.7">2</text>
<text x="248.7" y="195.7">1</text>
</g>
</svg>
